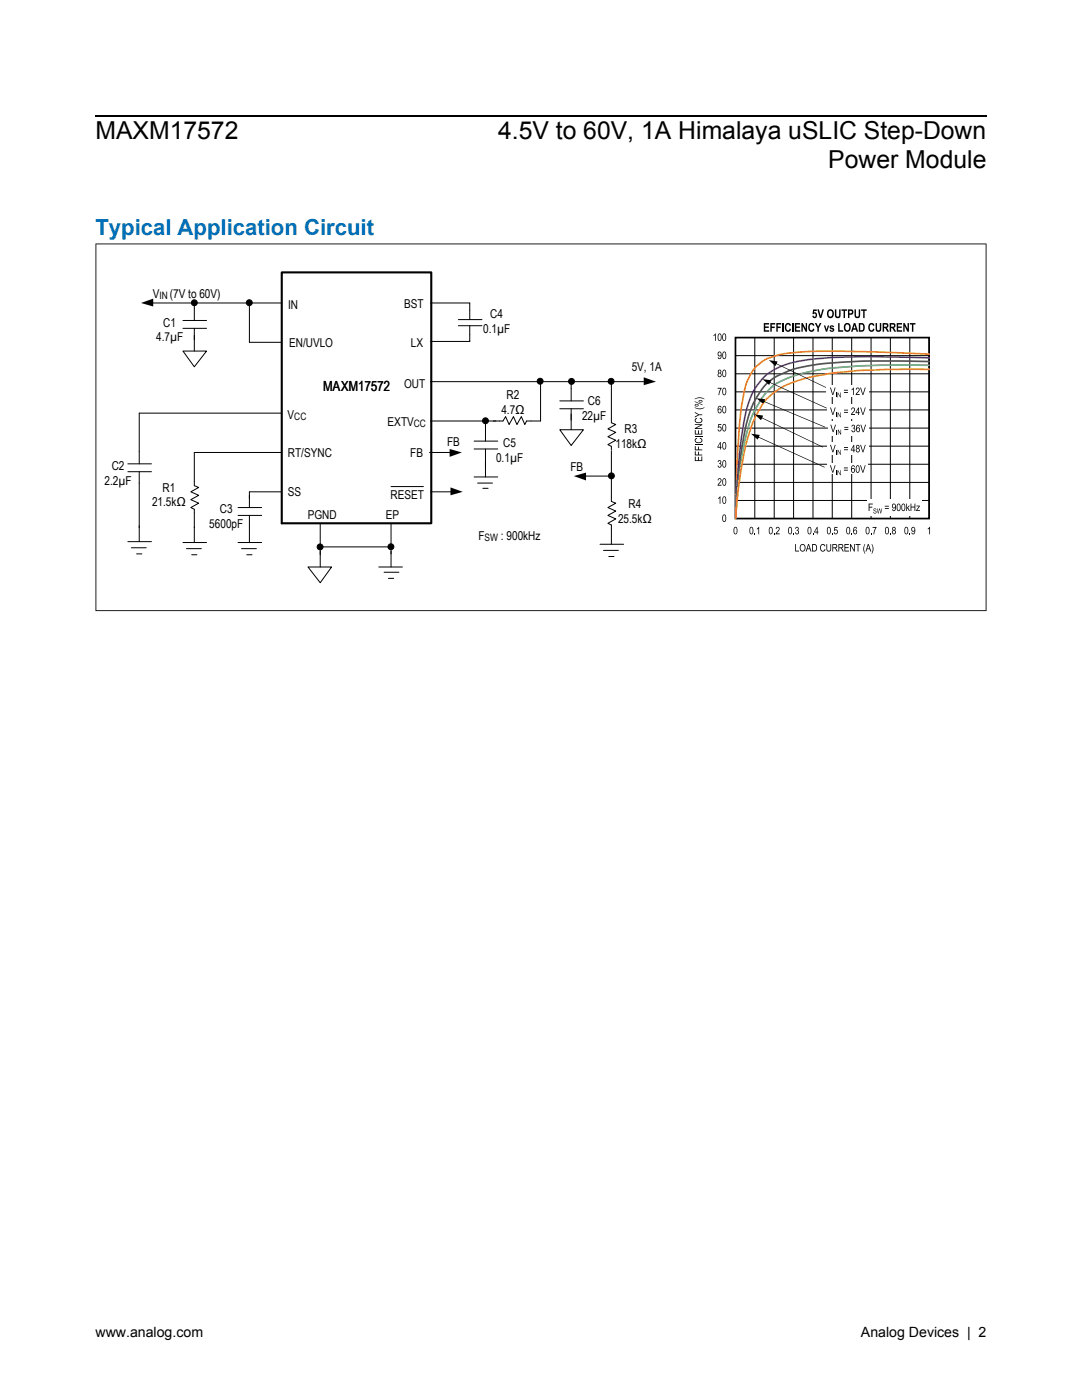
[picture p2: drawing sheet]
<svg xmlns="http://www.w3.org/2000/svg" width="216mm" height="279mm" viewBox="0 0 216 279" stroke-linecap="round" stroke-linejoin="round" font-family="sans-serif">
<g fill="#000">
<path d="M28.1 60.5l2.5-.9v1.6zM128.4 75.3l2.5 .9-2.5 .7z"/>
<path d="M19 48.6v73.4h177.8v-73.4zM19.2 48.8v73h177.5v-73z" fill-rule="evenodd"/>
<circle cx="38.8" cy="60.4" r=".59"/>
<circle cx="49.7" cy="60.4" r=".59"/>
<circle cx="107.8" cy="76.1" r=".59"/>
<circle cx="114" cy="76.1" r=".59"/>
<circle cx="121.9" cy="76.1" r=".59"/>
<circle cx="96.9" cy="84" r=".59"/>
<circle cx="122" cy="95" r=".59"/>
</g>
<path d="M38.8 64v1.5M27.8 92.6v1.5M96.9 88v1.6M114 80v1.6M49.8 101.3v1.6" fill="none" stroke="#fff" stroke-width=".2"/>
<g fill="none" stroke="#000" stroke-width=".2">
<path d="M30.4 60.5h25.8M36.5 64h4.7M36.5 65.5h4.7M38.8 60.5v3.5M38.8 65.5v2.3M49.8 60.5v7.8h6.4M85.9 60.5h7.8M85.9 68.1h7.8M85.9 76.2h42.7M107.9 76.2v7.8h-2.8l-.4 .7-.7-1.6-.8 1.6-.7-1.6-.9 1.6-.7-1.6-.5 .9h-14.5M114 76.3v3.7M25.5 92.6h4.7"/>
<path d="M25.5 94.1h4.7M27.8 94.1v2.3M56.2 90.3h-17.4v6.6l.8 .4-1.5 .9 1.5 .7-1.5 .8 1.5 .7-1.5 .9 .7 .3v.7M56.2 98.2h-6.4v3.1M56.2 82.5h-28.4v10.1M94.6 88h4.7M94.6 89.6h4.7M94.6 95.2h4.7M95.3 96.4h3M96.3 97.5h1.1M96.9 84.2v3.8M96.9 89.6v5.6"/>
<path d="M111.7 80h4.7M111.7 81.6h4.7M114 81.6v2.2M122 90v10.1l.9 .3-1.6 .9 1.6 .7-1.6 .9 1.6 .7-1.6 .8 .7 .4v3.8M122 83.5v.9l.9 .3-1.6 .9 1.6 .7-1.6 .9 1.6 .7-1.6 .8 .7 .4v.7M25.5 108.1h4.7M26.2 109.3h3M27.3 110.5h1M27.8 105v3.1M36.5 108.3h4.7M37.2 109.5h3M38.3 110.7h1"/>
<path d="M38.8 105.1v3.2M47.5 108.3h4.7M47.5 101.3h4.7M47.5 102.9h4.7M48.2 109.5h3M49.2 110.7h1.1M49.8 102.9v5.4M119.7 108.6h4.7M120.4 109.8h3M121.5 111.1h1"/>
<circle cx="38.8" cy="60.4" r=".59"/>
<circle cx="49.7" cy="60.4" r=".59"/>
<circle cx="107.8" cy="76.1" r=".59"/>
<circle cx="114" cy="76.1" r=".59"/>
<circle cx="121.9" cy="76.1" r=".59"/>
<circle cx="96.9" cy="84" r=".59"/>
<circle cx="122" cy="95" r=".59"/>
</g>
<path d="M56.2 54.4h29.9v50h-29.9z" fill="none" stroke="#000" stroke-width=".42"/>
<path d="M36.5 70.1h4.7l-2.4 3.1z" fill="#fff"/>
<path d="M36.5 70.1h4.7l-2.4 3.1zM38.8 66.9v3.2" fill="none" stroke="#000" stroke-width=".2"/>
<path d="M111.7 85.8h4.7l-2.4 3.1z" fill="#fff"/>
<path d="M122 76.2v7.3M111.7 85.8h4.7l-2.4 3.1zM114 82.6v3.2M78 104.4v6.1" fill="none" stroke="#000" stroke-width=".2"/>
<path d="M61.5 113.2h4.7l-2.3 3.1z" fill="#fff"/>
<g fill="none" stroke="#000" stroke-width=".2">
<path d="M91.5 63.8h4.7M91.5 65h4.7M93.7 60.5v3.3M93.7 65v3.1M27.8 96.4v8.9M78 97.1h6.5M85.7 90.3h4.4M85.9 98.2h4.2M116.8 95h5.2M38.8 102.3v3M61.5 113.2h4.7l-2.3 3.1zM63.9 104.4v8.8"/>
<path d="M63.9 109.1h14.1M75.6 113.2h4.7M76.6 114.2h3M77.5 115.4h1.1M78 110v3.2"/>
<circle cx="63.9" cy="109.1" r=".59"/>
<circle cx="78" cy="109.1" r=".59"/>
</g>
<path d="M93.7 63.8v1.2" fill="none" stroke="#fff" stroke-width=".2"/>
<g fill="#000">
<path d="M89.7 89.6l2.5 .7-2.5 .9zM89.9 97.3l2.4 .9-2.4 .7zM114.5 95l2.4-.7v1.6z"/>
<circle cx="63.9" cy="109.1" r=".59"/>
<circle cx="78" cy="109.1" r=".59"/>
</g>
<path d="M137.7 58h57.8v53.9h-57.8z" fill-rule="evenodd" fill="#fff"/>
<g fill="none" stroke="#000" stroke-width=".2">
<path d="M146.8 67.4h38.6v36.1h-38.6zM146.8 71h38.6M146.8 74.6h38.6M146.8 78.2h38.6M150.6 67.4v36.1M154.5 67.4v36.1M158.4 67.4v36.1M162.2 67.4v36.1M166.1 67.4v36.1M169.9 67.4v36.1M173.8 67.4v36.1M177.7 67.4v36.1"/>
<path d="M181.5 67.4v36.1M146.8 81.8h38.6M146.8 85.4h38.6M146.8 89h38.6M146.8 92.7h38.6M146.8 96.3h38.6M146.8 99.9h38.6"/>
</g>
<path d="M146.8 67.4h38.6v36.1h-38.6z" fill="none" stroke="#000" stroke-width=".34"/>
<path d="M185.5 70.7l-17.4-.6-7.4 .1a18.2 18.2 0 0 0-8.6 1.9 9.7 9.7 0 0 0-3.8 6.8 143.9 143.9 0 0 0-1.4 18.7l-.1 5.9" fill="none" stroke="#eb7a30" stroke-width=".34"/>
<path d="M185.5 71.4l-12.8-.2-6.2 .1-3.1 .3a19.5 19.5 0 0 0-10.5 3.2 14.5 14.5 0 0 0-4.4 9.3 156.1 156.1 0 0 0-1.7 19.4" fill="none" stroke="#6e2e9e" stroke-width=".34"/>
<path d="M185.5 72.2l-13.2-.1-8.5 .5a20 20 0 0 0-10.5 3.6 18 18 0 0 0-4.8 10.6 136.8 136.8 0 0 0-1.7 16.6" fill="none" stroke="#515151" stroke-width=".34"/>
<path d="M185.5 72.9l-5.8-.1-7.8 .2-8.1 .7a23.2 23.2 0 0 0-9.7 3.4 19.3 19.3 0 0 0-5.5 11.1 121.3 121.3 0 0 0-1.8 15.3" fill="none" stroke="#6eab45" stroke-width=".34"/>
<path d="M185.5 73.7l-13.6 .2-7 .8a25.2 25.2 0 0 0-10 3.3 14.2 14.2 0 0 0-5.1 7.5 82.7 82.7 0 0 0-3 18" fill="none" stroke="#ffbf00" stroke-width=".34"/>
<g fill="#000">
<path d="M138.6 79.6a1.51 1.51 0 0 1 2 .1 2.05 2.05 0 0 0-2 0zM142.7 66.5l.1 1.5h-.1v-1.1l-.3 .2zM143.2 77.4h.8l-.5 1.5h-.1v-.5l.4-.8h-.6zM152.4 64.5h1.1v.3h-.8v.4h.7v.2h-.7v.5h.8v.3h-1.1zM153.7 64.5h1v.3h-.7v.4h.6v.3h-.6v.7h-.3zM154.9 64.5h1v.3h-.7v.4h.6v.3h-.6v.7h-.3zM156.1 64.5h.3v1.7h-.3zM156.8 64.7a.58 .58 0 0 1 .6-.2 .58 .58 0 0 1 .4 .5h-.3a.37 .37 0 0 0-.5-.2 .37 .37 0 0 0-.1 .5 .37 .37 0 0 0 .2 .6 .37 .37 0 0 0 .5-.3l.2 .1a.64 .64 0 0 1-.8 .5 .64 .64 0 0 1-.4-.8zM158.1 64.5h.2v1.7h-.2zM158.6 64.5h1.1v.3h-.8v.4h.7v.2h-.7v.5h.8v.3h-1.1zM159.9 64.5h.3l.6 1.1v-1.1h.2v1.7h-.2l-.6-1.1v1.1h-.3zM162.3 61.8h.7v.3h-.5l-.1 .3a.54 .54 0 0 1 .6 .6 .54 .54 0 0 1-.8 .4l-.1-.4h.3l.1 .2a.28 .28 0 0 0 .3-.3 .28 .28 0 0 0-.5-.2h-.2z"/>
<path d="M161.5 64.7a.58 .58 0 0 1 .6-.2 .58 .58 0 0 1 .4 .5h-.3a.37 .37 0 0 0-.5-.2 .37 .37 0 0 0-.1 .5 .37 .37 0 0 0 .1 .6 .37 .37 0 0 0 .5-.3l.3 .1a.64 .64 0 0 1-.8 .5 .64 .64 0 0 1-.4-.8zM162.6 64.5h.3l.4 .7 .3-.7h.3l-.5 1v.7h-.3v-.7zM163.1 61.7h.3l.4 1.3 .3-1.3h.3l-.5 1.8h-.3zM164.4 65h.3l.2 .8 .3-.8h.3l-.5 1.2h-.2zM165.7 65l.5-.1 .2 .4h-.2l-.2-.1-.2 .1a.56 .56 0 0 1 .5 .8l-.5 .1-.3-.4h.3l.2 .2 .2-.2a.53 .53 0 0 1-.5-.8zM166.6 61.7h.3v1a.32 .32 0 0 0 .1 .4 .32 .32 0 0 0 .4-.1v-1.3h.3v1a.61 .61 0 0 1-.5 .8 .61 .61 0 0 1-.6-.8zM167.2 64.5h.3v1.4h.7v.3h-1zM167.9 61.7h1.1v.3h-.4v1.5h-.3v-1.5h-.4zM170.5 61.7h.3v1a.32 .32 0 0 0 .1 .4 .32 .32 0 0 0 .4-.1l.1-1.3h.2v1a.61 .61 0 0 1-.5 .8 .61 .61 0 0 1-.6-.8zM171.8 61.7h1.1v.3h-.4v1.5h-.3v-1.5h-.4zM173.5 64.7a.58 .58 0 0 1 .6-.2 .58 .58 0 0 1 .4 .5h-.3a.37 .37 0 0 0-.5-.2 .37 .37 0 0 0-.2 .5 .37 .37 0 0 0 .2 .6 .37 .37 0 0 0 .5-.3l.3 .1a.64 .64 0 0 1-.8 .5 .64 .64 0 0 1-.5-.8zM174.7 64.5h.3v.9a.32 .32 0 0 0 .1 .5 .32 .32 0 0 0 .4-.1l.1-1.3h.2v.9a.61 .61 0 0 1-.5 .8 .61 .61 0 0 1-.6-.8z"/>
<path d="M178.9 64.5h1.1v.3h-.8v.4h.7v.2h-.7v.5h.8v.3h-1.1zM180.2 64.5h.3l.6 1.1v-1.1h.3v1.7h-.3l-.6-1.1v1.1h-.3zM181.5 64.5h1.2v.3h-.5v1.4h-.2v-1.4h-.5zM138.6 87h1.5v.2h-1.5zM138.6 88.7h1.5v.1h-1.5zM138.7 83.6l.3-.2 .1 .2a.39 .39 0 0 0-.3 .5 .39 .39 0 0 0 .6 .2 .4 .4 0 0 0 .5-.2 .4 .4 0 0 0-.3-.6l.1-.1a.56 .56 0 0 1 .4 .7 .56 .56 0 0 1-.7 .3 .58 .58 0 0 1-.7-.2 .58 .58 0 0 1 0-.6zM138.7 87.6l.3-.2 .1 .1a.39 .39 0 0 0-.3 .6 .39 .39 0 0 0 .6 .2 .4 .4 0 0 0 .5-.3 .4 .4 0 0 0-.3-.5l.1-.1a.56 .56 0 0 1 .4 .7 .56 .56 0 0 1-.7 .3 .58 .58 0 0 1-.7-.2 .58 .58 0 0 1 0-.6zM138.6 82.2l.9 .5h.6v.2h-.6l-.9 .4v-.2l.7-.3-.7-.4zM138.6 84.7h1.5v.1l-1.1 .7h1.1v.1h-1.5v-.2l1.2-.6h-1.2zM138.6 85.8h.2v.8h.5v-.7h.2v.7h.5v-.8h.1v.9h-1.5zM138.6 89h.2v.7h.5v-.6h.2v.6h.6v.2h-1.5zM138.6 90.1h.2v.6h.5v-.5h.2v.5h.6v.2h-1.5z"/>
<path d="M138.6 91.1h.2v.8h.5v-.7h.2v.7h.5v-.8h.1v.9h-1.5zM138.6 81.3l.4 .1a2.04 2.04 0 0 0 1.6-.1 1.36 1.36 0 0 1-2 0zM143.3 84.6h.6v.2h-.4l-.1 .4a.43 .43 0 0 1 .5 .2 .43 .43 0 0 1-.1 .5 .43 .43 0 0 1-.6 0v-.2h.1l.1 .2a.3 .3 0 0 0 .5-.3 .3 .3 0 0 0-.5-.2h-.2zM143.3 91.9a.36 .36 0 0 1 .6 .1 .36 .36 0 0 1-.1 .5 .4 .4 0 0 1 0 .7 .4 .4 0 0 1-.6-.3h.1l.1 .2a.27 .27 0 0 0 .4-.2 .27 .27 0 0 0-.3-.3v-.1a.22 .22 0 0 0 .3-.2 .22 .22 0 0 0-.2-.3 .22 .22 0 0 0-.2 .2h-.2zM143.3 95.5a.45 .45 0 0 1 .7 .2 .45 .45 0 0 1-.3 .6l-.3 .5h.6v.1h-.8l.1-.4a.59 .59 0 0 0 .4-.9l-.5 .3zM143.7 99.1l.1 1.4h-.2v-1.1l-.3 .2zM150.6 106.4h.1v.2h-.1zM151.4 105.1l.1 1.5h-.2v-1.1l-.3 .2zM154.4 106.4h.2v.2h-.2zM154.9 105.2a.45 .45 0 0 1 .7 .2 .45 .45 0 0 1-.3 .6l-.3 .4h.6v.2h-.8l.4-.7a.3 .3 0 0 0 .2-.4 .3 .3 0 0 0-.3-.2l-.2 .3h-.1zM158.3 106.4h.2v.2h-.2zM158.8 105.2a.36 .36 0 0 1 .5 .1 .36 .36 0 0 1-.1 .5 .4 .4 0 0 1 .1 .7 .4 .4 0 0 1-.7-.3h.2v.2a.27 .27 0 0 0 .5-.2 .26 .26 0 0 0-.4-.3l.1-.1a.22 .22 0 0 0 .2-.2 .22 .22 0 0 0-.1-.3 .22 .22 0 0 0-.3 .3l-.1-.1z"/>
<path d="M158.7 108.6h.1v1.3h.6v.2h-.7zM162.1 106.4h.2v.2h-.2zM163.8 108.8l.6-.2 .3 .4h-.2a.39 .39 0 0 0-.5-.2 .39 .39 0 0 0-.2 .5 .4 .4 0 0 0 .2 .6 .4 .4 0 0 0 .5-.4l.2 .1a.56 .56 0 0 1-.7 .5 .56 .56 0 0 1-.4-.8zM164.9 108.6h.2v.8a.33 .33 0 0 0 .1 .5 .33 .33 0 0 0 .5-.2v-1.1h.1v.8a.5 .5 0 0 1-.4 .7 .5 .5 0 0 1-.5-.7zM166 106.4h.2v.2h-.2zM166.5 105.2h.6v.1h-.5v.4a.43 .43 0 0 1 .5 .2 .43 .43 0 0 1-.1 .6 .43 .43 0 0 1-.6-.1v-.2h.1l.1 .2a.3 .3 0 0 0 .5-.3 .3 .3 0 0 0-.6-.1l-.1-.1zM168.5 108.6h.9v.2h-.7v.4h.6v.2h-.6v.5h.7v.2h-.9zM169.6 108.6h.2l.6 1.1v-1.1h.2v1.5h-.2l-.6-1.2v1.2h-.2zM169.9 106.4h.2v.2h-.2zM170.7 108.6h1v.2h-.4v1.3h-.2v-1.3h-.4zM172.6 108.6h.1l-.2 .3a2.04 2.04 0 0 0 .2 1.6 1.46 1.46 0 0 1-.1-1.9zM173.7 106.4h.2v.2h-.2z"/>
<path d="M173.9 108.6a1.35 1.35 0 0 1 0 1.9 2.01 2.01 0 0 0 0-1.9zM174.1 105.2h.8l-.5 1.4h-.1v-.4l.4-.9h-.6zM177.6 106.4h.2v.2h-.2zM181.5 106.4h.1v.2h-.1zM185.5 105.1l.1 1.5h-.2v-1.1l-.3 .2z"/>
<path d="M143.4 66.6a.7 .7 0 0 1 .5 1.1 .38 .38 0 0 1-.4 .3 .38 .38 0 0 1-.3-.5v-.6zM143.5 66.7l-.1 .1a.93 .93 0 0 0 .2 1.1 .88 .88 0 0 0 0-1.2z"/>
<path d="M143.3 70.3a.46 .46 0 0 1 .6 0 .46 .46 0 0 1 .1 .6 .52 .52 0 0 1-.1 .5 .52 .52 0 0 1-.6 .2l-.1-.3 .2 .2a.36 .36 0 0 0 .4-.2 .36 .36 0 0 0 0-.4l-.1 .2a.46 .46 0 0 1-.5-.2 .46 .46 0 0 1 .1-.6zM143.4 70.4l-.1 .3a.25 .25 0 0 0 .3 .3 .25 .25 0 0 0 .2-.4l-.1-.3z"/>
<path d="M143.3 73.9a.36 .36 0 0 1 .6 0 .36 .36 0 0 1-.1 .5 .43 .43 0 0 1 .1 .7 .43 .43 0 0 1-.7 0 .43 .43 0 0 1 .2-.7l-.2-.2zM143.4 74.2a.21 .21 0 0 0 .4 0 .21 .21 0 0 0-.4 0zM143.3 74.8a.3 .3 0 0 0 .6 0 .3 .3 0 0 0-.6 0z"/>
<path d="M144.3 66.6a.7 .7 0 0 1 .6 1.1 .38 .38 0 0 1-.5 .3 .38 .38 0 0 1-.3-.5l.1-.6zM144.4 66.7l-.1 .1a.93 .93 0 0 0 .2 1.1 .88 .88 0 0 0 0-1.2z"/>
<path d="M144.4 70.2a.5 .5 0 0 1 .5 .2 .5 .5 0 0 1 0 .5v.2a.4 .4 0 0 1-.4 .6 .4 .4 0 0 1-.4-.5l.1-.7zM144.4 70.3l-.1 .1a.93 .93 0 0 0 .2 1.1 .88 .88 0 0 0 0-1.2z"/>
<path d="M144.4 73.8a.5 .5 0 0 1 .5 .2 .5 .5 0 0 1 0 .5v.2a.4 .4 0 0 1-.4 .6 .4 .4 0 0 1-.4-.5l.1-.7zM144.4 73.9l-.1 .1a.93 .93 0 0 0 .2 1.1 .88 .88 0 0 0 0-1.2z"/>
<path d="M144.4 77.4a.5 .5 0 0 1 .5 .2 .5 .5 0 0 1 0 .5v.3a.4 .4 0 0 1-.4 .5 .4 .4 0 0 1-.4-.5l.1-.7zM144.4 77.6h-.1a.93 .93 0 0 0 .2 1.1 .88 .88 0 0 0 0-1.2z"/>
<path d="M165.2 61.9a.75 .75 0 0 1 1 0 .75 .75 0 0 1 .2 1 .72 .72 0 0 1-1 .6 .72 .72 0 0 1-.4-1.1zM165.4 62.2a.53 .53 0 0 0-.1 .7 .53 .53 0 0 0 .7 .2 .53 .53 0 0 0 .1-.7 .53 .53 0 0 0-.7-.2z"/>
<path d="M168.6 64.7a.75 .75 0 0 1 1-.1 .75 .75 0 0 1 .1 1 .72 .72 0 0 1-.9 .6 .72 .72 0 0 1-.4-1zM168.8 64.9a.53 .53 0 0 0-.1 .7 .53 .53 0 0 0 .6 .2 .53 .53 0 0 0 .2-.7 .53 .53 0 0 0-.7-.2z"/>
<path d="M169.2 61.7h.5a.57 .57 0 0 1 .6 .7 .57 .57 0 0 1-.8 .4v.7h-.3zM169.5 62v.5a.3 .3 0 0 0 .4 0 .3 .3 0 0 0 0-.4z"/>
<path d="M170.4 64.5h.3l.5 1.7h-.3l-.1-.4h-.6l-.1 .4h-.3zM170.5 64.9l-.2 .6h.4z"/>
<path d="M171.4 64.5h.5a.89 .89 0 0 1 .7 .8 .89 .89 0 0 1-.7 .9h-.5zM171.6 64.8v1.1a.58 .58 0 0 0 .7-.5 .58 .58 0 0 0-.5-.6z"/>
<path d="M176.1 64.5h.6a.49 .49 0 0 1 .6 .4 .49 .49 0 0 1-.4 .5l.5 .8h-.4l-.3-.6-.2-.1-.1 .7h-.3zM176.4 64.8v.4l.5-.1v-.3z"/>
<path d="M177.5 64.5h.6a.49 .49 0 0 1 .6 .4 .49 .49 0 0 1-.4 .5l.5 .8h-.3l-.4-.6-.3-.1v.7h-.3zM177.8 64.8v.4l.6-.1-.1-.3z"/>
<path d="M138.7 80.7l.5-.1 .2 .2a.34 .34 0 0 1-.4 .3 .34 .34 0 0 1-.3-.4zM138.8 80.8a.23 .23 0 0 0 .2 .2 .23 .23 0 0 0 .2-.2zM138.6 80.1l1.6 .6v.2l-1.6-.7zM139.5 79.9l.5-.1 .2 .2a.34 .34 0 0 1-.4 .3 .34 .34 0 0 1-.3-.4zM139.5 80a.23 .23 0 0 0 .3 .2 .23 .23 0 0 0 .2-.2z"/>
<path d="M143.7 88.2h.1v1h.2v.1h-.2v.4h-.1v-.4h-.6zM143.7 88.5l-.4 .7h.4z"/>
<path d="M143.3 81.2l.4-.2 .3 .4-.5-.2-.2 .5a.36 .36 0 0 1 .5-.2 .36 .36 0 0 1 .2 .5 .4 .4 0 0 1-.4 .5 .4 .4 0 0 1-.4-.5zM143.4 81.8a.3 .3 0 0 0-.1 .4 .3 .3 0 0 0 .5 .1 .3 .3 0 0 0 0-.5 .3 .3 0 0 0-.4 0z"/>
<path d="M144.4 81a.5 .5 0 0 1 .5 .2 .5 .5 0 0 1 0 .5v.3a.4 .4 0 0 1-.4 .5 .4 .4 0 0 1-.4-.5l.1-.7zM144.4 81.2l-.1 .1a.93 .93 0 0 0 .2 1 .88 .88 0 0 0 0-1.2z"/>
<path d="M144.4 84.6a.5 .5 0 0 1 .5 .2 .5 .5 0 0 1 0 .6v.2a.4 .4 0 0 1-.4 .5 .4 .4 0 0 1-.4-.5l.1-.7zM144.4 84.8l-.1 .1a.92 .92 0 0 0 .2 1.1 .87 .87 0 0 0 0-1.2z"/>
<path d="M144.4 88.3a.7 .7 0 0 1 .5 1.1 .38 .38 0 0 1-.5 .3 .38 .38 0 0 1-.3-.5l.1-.6zM144.4 88.4l-.1 .1a.94 .94 0 0 0 .2 1.1 .88 .88 0 0 0 0-1.2z"/>
<path d="M144.4 91.9a.7 .7 0 0 1 .5 1.1 .38 .38 0 0 1-.5 .3 .38 .38 0 0 1-.3-.5l.1-.6zM144.4 92l-.1 .1a.93 .93 0 0 0 .2 1.1 .88 .88 0 0 0 0-1.2z"/>
<path d="M144.4 95.5a.5 .5 0 0 1 .5 .2 .5 .5 0 0 1 0 .5v.2a.4 .4 0 0 1-.4 .6 .4 .4 0 0 1-.4-.6l.1-.6zM144.4 95.6l-.1 .1a.93 .93 0 0 0 .2 1.1 .88 .88 0 0 0 0-1.2z"/>
<path d="M144.4 99.1a.5 .5 0 0 1 .5 .2 .5 .5 0 0 1 0 .5v.2a.4 .4 0 0 1-.4 .6 .4 .4 0 0 1-.4-.5l.1-.7zM144.4 99.2l-.1 .1a.93 .93 0 0 0 .2 1.1 .88 .88 0 0 0 0-1.2z"/>
<path d="M144.3 102.7a.5 .5 0 0 1 .6 .2 .5 .5 0 0 1 0 .5v.2a.4 .4 0 0 1-.4 .6 .4 .4 0 0 1-.4-.5l.1-.7zM144.4 102.8l-.1 .1a.92 .92 0 0 0 .2 1.1 .88 .88 0 0 0 0-1.2z"/>
<path d="M146.6 105.2a.7 .7 0 0 1 .5 1.1 .38 .38 0 0 1-.5 .3 .38 .38 0 0 1-.2-.5v-.6zM146.7 105.3l-.1 .1a.93 .93 0 0 0 .2 1.1 .88 .88 0 0 0 0-1.2z"/>
<path d="M149.8 105.2a.7 .7 0 0 1 .5 1.1 .38 .38 0 0 1-.5 .3 .38 .38 0 0 1-.3-.5l.1-.6zM149.8 105.3v.1a.93 .93 0 0 0 .1 1.1 .88 .88 0 0 0 0-1.2z"/>
<path d="M153.6 105.2a.5 .5 0 0 1 .5 .2 .5 .5 0 0 1 .1 .5v.2a.4 .4 0 0 1-.4 .5 .4 .4 0 0 1-.4-.5v-.6zM153.7 105.3l-.1 .1a.94 .94 0 0 0 .2 1.1 .88 .88 0 0 0 0-1.2z"/>
<path d="M157.5 105.2a.5 .5 0 0 1 .5 .2 .5 .5 0 0 1 .1 .5l-.1 .2a.4 .4 0 0 1-.3 .5 .4 .4 0 0 1-.4-.5v-.6zM157.6 105.3l-.1 .1a.94 .94 0 0 0 .2 1.1 .88 .88 0 0 0 0-1.2z"/>
<path d="M159.7 108.8a.63 .63 0 0 1 .9-.1 .63 .63 0 0 1 .1 .8 .58 .58 0 0 1-.7 .6 .58 .58 0 0 1-.4-.8zM159.9 108.9a.54 .54 0 0 0-.2 .7 .54 .54 0 0 0 .7 .2 .54 .54 0 0 0 .2-.7 .54 .54 0 0 0-.7-.2z"/>
<path d="M161.2 108.6h.2l.5 1.5h-.2l-.1-.5h-.5l-.1 .5h-.2zM161.3 108.7l-.2 .8h.4z"/>
<path d="M161.4 105.2a.7 .7 0 0 1 .5 1.1 .38 .38 0 0 1-.5 .3 .38 .38 0 0 1-.3-.5l.1-.6zM161.4 105.3l-.1 .1a.93 .93 0 0 0 .2 1.1 .88 .88 0 0 0 0-1.2z"/>
<path d="M162 108.6a.78 .78 0 0 1 1.1 .7 .78 .78 0 0 1-1.1 .8zM162.2 108.8v1.1a.58 .58 0 0 0 .7-.6 .58 .58 0 0 0-.7-.5z"/>
<path d="M163 105.1h.1v1h.2v.2h-.2v.3h-.1v-.3h-.5zM163 105.4l-.4 .7h.4z"/>
<path d="M165.2 105.2a.7 .7 0 0 1 .5 1.1 .38 .38 0 0 1-.4 .3 .38 .38 0 0 1-.3-.5v-.6zM165.3 105.3l-.1 .1a.93 .93 0 0 0 .2 1.1 .88 .88 0 0 0 0-1.2z"/>
<path d="M166.1 108.6h.5a.41 .41 0 0 1 .5 .3 .41 .41 0 0 1-.4 .5l.5 .7h-.2l-.4-.7h-.4v.7h-.1zM166.2 108.7v.5h.4a.25 .25 0 0 0 .3-.2 .25 .25 0 0 0-.3-.3z"/>
<path d="M167.3 108.6h.5a.41 .41 0 0 1 .5 .3 .41 .41 0 0 1-.4 .5l.5 .7h-.2l-.3-.6-.3-.1h-.1v.7h-.2zM167.5 108.7v.5h.3a.25 .25 0 0 0 .3-.2 .25 .25 0 0 0-.3-.3z"/>
<path d="M169.1 105.2a.7 .7 0 0 1 .5 1.1 .38 .38 0 0 1-.5 .3 .38 .38 0 0 1-.2-.5v-.6zM169.2 105.3l-.1 .1a.93 .93 0 0 0 .2 1.1 .88 .88 0 0 0-.1-1.2z"/>
<path d="M170.5 105.2h.3l.2 .3-.5-.2-.1 .6a.36 .36 0 0 1 .4-.2 .36 .36 0 0 1 .2 .4 .4 .4 0 0 1-.3 .6 .4 .4 0 0 1-.5-.5l.1-.7zM170.5 105.9a.3 .3 0 0 0-.1 .4 .3 .3 0 0 0 .4 .1 .3 .3 0 0 0 .1-.4 .3 .3 0 0 0-.4-.1z"/>
<path d="M173.2 108.6h.1l.5 1.5h-.1l-.2-.5h-.5l-.1 .5h-.2zM173.3 108.7l-.2 .8h.4z"/>
<path d="M172.9 105.2a.5 .5 0 0 1 .6 .2 .5 .5 0 0 1 0 .5v.2a.4 .4 0 0 1-.4 .5 .4 .4 0 0 1-.4-.5l.1-.6zM173 105.3l-.1 .1a.96 .96 0 0 0 .2 1.1 .88 .88 0 0 0 0-1.2z"/>
<path d="M176.8 105.2a.7 .7 0 0 1 .5 1.1 .38 .38 0 0 1-.4 .3 .38 .38 0 0 1-.3-.5v-.6zM176.9 105.3l-.1 .1a.93 .93 0 0 0 .2 1.1 .88 .88 0 0 0 0-1.2z"/>
<path d="M178.1 105.2a.36 .36 0 0 1 .6 .1 .36 .36 0 0 1-.2 .5 .43 .43 0 0 1 .2 .7 .43 .43 0 0 1-.7 0 .43 .43 0 0 1 .2-.7l-.2-.2zM178.2 105.5a.22 .22 0 0 0 .4 0 .22 .22 0 0 0-.4 0zM178.1 106.2a.3 .3 0 0 0 .6 0 .3 .3 0 0 0-.6 0z"/>
<path d="M180.7 105.2a.7 .7 0 0 1 .5 1.1 .38 .38 0 0 1-.5 .3 .38 .38 0 0 1-.2-.5v-.6zM180.7 105.3v.1a.93 .93 0 0 0 .2 1.1 .88 .88 0 0 0-.1-1.2z"/>
<path d="M181.9 105.3a.46 .46 0 0 1 .6 0 .46 .46 0 0 1 .1 .6 .52 .52 0 0 1-.1 .5 .52 .52 0 0 1-.5 .2l-.1-.3 .2 .1a.36 .36 0 0 0 .3-.1 .36 .36 0 0 0 .1-.4l-.1 .2a.46 .46 0 0 1-.6-.3 .46 .46 0 0 1 .1-.5zM181.9 105.6a.3 .3 0 0 0 .6 0 .3 .3 0 0 0-.6 0z"/>
</g>
<path d="M165 80.6h8.3v2.9h-8.3z" fill-rule="evenodd" fill="#fff"/>
<g fill="#000">
<path d="M165.6 81.3h.2l.4 1.3 .4-1.3h.1l-.4 1.5h-.2zM166.9 82.3h.1v1h-.1zM167.1 82.3l.6 .8 .1-.8v1l-.6-.8v.8h-.1zM170 81.4a.45 .45 0 0 1 .6 .2 .45 .45 0 0 1-.2 .6l-.4 .4h.6v.2h-.8l.2-.4a.59 .59 0 0 0 .3-.9l-.5 .2zM171.6 81.3h.2l.4 1.3 .4-1.3h.1l-.4 1.5h-.2z"/>
<path d="M154.8 72.5l10.3 4.9-.1 .1-10.2-4.9zM153.4 71.9l1.8 .2-.5 1z"/>
<path d="M168.4 81.8h.8v.1h-.8zM168.4 82.2h.8v.2h-.8z"/>
<path d="M171.3 81.3h.1v1h.2v.2h-.2v.3h-.2v-.3h-.5zM171.2 81.6l-.3 .7h.3z"/>
</g>
<path d="M164.9 76.9h8.5v2.4h-8.5z" fill-rule="evenodd" fill="#fff"/>
<g fill="#000">
<path d="M165.6 77.3h.2l.4 1.4 .4-1.4h.1l-.4 1.5h-.2zM166.8 78.3h.2v1h-.2zM167.1 78.3l.6 .8v-.8h.1v1l-.6-.8-.1 .8zM170.3 77.3l.1 1.5h-.2v-1.1l-.3 .2zM170.9 77.5a.45 .45 0 0 1 .6 .1 .45 .45 0 0 1-.2 .6l-.4 .5h.6v.1h-.8l.2-.3a.6 .6 0 0 0 .3-1l-.4 .3zM171.6 77.3h.2l.4 1.4 .4-1.4h.1l-.4 1.5h-.2z"/>
<path d="M168.4 77.8h.8v.2h-.8zM168.4 78.2h.8v.2h-.8z"/>
<path d="M151.3 87.1l13.3 6.1-.1 .1-13.3-6zM149.9 86.6l1.7 .2-.4 .9z"/>
<path d="M152.4 80l12.3 5.2-.1 .1-12.3-5.2zM150.9 79.5l1.8 .2-.4 .9z"/>
<path d="M153.6 76.2l11.4 5.2-.1 .1-11.4-5.2zM152.1 75.7l1.8 .2-.4 .9z"/>
</g>
<path d="M165 88.2h8.3v2.6h-8.3z" fill-rule="evenodd" fill="#fff"/>
<g fill="#000">
<path d="M165.6 88.8h.2l.4 1.3 .4-1.3h.1l-.4 1.5h-.2zM166.9 89.8h.1v1h-.1zM167.1 89.8l.6 .7 .1-.7v1l-.6-.8v.8h-.1zM171.6 88.8h.2l.4 1.3 .4-1.3h.1l-.4 1.5h-.2z"/>
<path d="M168.4 89.2h.8v.2h-.8zM168.4 89.7h.8v.1h-.8z"/>
<path d="M170.3 88.8h.2v1h.1v.1h-.1v.4h-.2v-.4h-.5zM170.3 89.1l-.4 .7h.4z"/>
<path d="M170.9 88.9a.36 .36 0 0 1 .5 0 .36 .36 0 0 1-.1 .6 .43 .43 0 0 1 .2 .6 .43 .43 0 0 1-.7 0 .43 .43 0 0 1 .2-.6l-.2-.2zM171 89.2a.21 .21 0 0 0 .4 0 .21 .21 0 0 0-.4 0zM170.9 89.9a.3 .3 0 0 0 .6 0 .3 .3 0 0 0-.6 0z"/>
</g>
<path d="M165.1 92.6h8.2v2h-8.2z" fill-rule="evenodd" fill="#fff"/>
<g fill="#000">
<path d="M165.6 92.9h.2l.4 1.3 .4-1.3h.1l-.5 1.4h-.1zM166.8 93.8h.1v1h-.1zM167.1 93.8l.5 .8v-.8h.2v1l-.6-.7-.1 .7zM171.6 92.9h.2l.4 1.3 .4-1.3h.1l-.4 1.4h-.2z"/>
<path d="M168.4 93.3h.8v.2h-.8zM168.4 93.7h.8v.2h-.8z"/>
<path d="M169.9 93l.3-.1 .3 .2 .1 .1h-.2l-.1-.2h-.2l-.2 .6 .2-.2a.44 .44 0 0 1 .5 .5 .44 .44 0 0 1-.7 .3l-.1-.5zM170 93.6a.3 .3 0 0 0 0 .4 .3 .3 0 0 0 .4 .1v-.5z"/>
<path d="M171 92.9a.5 .5 0 0 1 .5 .2 .5 .5 0 0 1 0 .5v.2a.4 .4 0 0 1-.3 .6 .4 .4 0 0 1-.4-.5v-.7zM171 93v.1a.93 .93 0 0 0 .1 1.1 .88 .88 0 0 0 0-1.2z"/>
</g>
<path d="M165.2 84h8.1v2.9h-8.1z" fill-rule="evenodd" fill="#fff"/>
<g fill="#000">
<path d="M165.7 84.8h.2l.3 1.3 .4-1.3h.2l-.5 1.4h-.1zM166.9 85.7h.1v1h-.1zM167.2 85.7l.5 .8v-.8h.1v1l-.5-.7v.7h-.1zM170 84.8a.36 .36 0 0 1 .6 .1 .36 .36 0 0 1-.1 .5 .41 .41 0 0 1 0 .7 .41 .41 0 0 1-.6-.3h.1l.1 .2a.27 .27 0 0 0 .4-.1 .27 .27 0 0 0-.3-.4v-.1a.22 .22 0 0 0 .3-.2 .22 .22 0 0 0-.2-.3 .22 .22 0 0 0-.3 .3l-.1-.1zM171.7 84.8h.2l.3 1.3 .4-1.3h.2l-.5 1.4h-.1z"/>
<path d="M151.9 83.3l12.4 5.9-.1 .1-12.3-5.9zM150.5 82.7l1.8 .2-.5 1z"/>
<path d="M168.5 85.2h.8v.2h-.8zM168.5 85.6h.8v.2h-.8z"/>
<path d="M171.1 84.8h.3l.2 .3-.5-.2-.1 .6a.35 .35 0 0 1 .4-.2 .35 .35 0 0 1 .2 .5 .4 .4 0 0 1-.4 .5 .4 .4 0 0 1-.4-.5l.1-.7zM171 85.5a.3 .3 0 0 0 0 .4 .3 .3 0 0 0 .4 .1 .3 .3 0 0 0 .1-.4 .3 .3 0 0 0-.5-.1z"/>
</g>
<path d="M172.9 99.5h11v3.4h-11z" fill-rule="evenodd" fill="#fff"/>
<g fill="#000">
<path d="M173.3 100.5h.8v.2h-.6v.4h.6v.2h-.6v.7h-.2zM174.4 101.5a.3 .3 0 0 1 .3 0 .3 .3 0 0 1 .2 .3h-.1a.17 .17 0 0 0-.2-.2 .17 .17 0 0 0-.1 .3 .33 .33 0 0 1 .4 .2 .33 .33 0 0 1-.3 .4 .33 .33 0 0 1-.3-.3l.1-.1a.21 .21 0 0 0 .1 .3 .21 .21 0 0 0 .3-.1 .21 .21 0 0 0-.2-.3 .28 .28 0 0 1-.3-.2 .28 .28 0 0 1 .1-.3zM175 101.5h.1l.1 .8 .2-.8h.2l.1 .8 .2-.8h.1l-.2 1-.3-.9-.2 .9h-.1zM180.8 100.5h.2v.8l.3-.4h.2l-.3 .4 .4 .7h-.2l-.3-.6-.1 .6h-.2zM181.7 100.5h.1v.6h.7v-.6h.1v1.5h-.1v-.7h-.7v.7h-.1zM182.8 100.9h.8l-.6 .9h.6v.2h-.8l.6-1-.6 .1z"/>
<path d="M176.6 100.9h.8v.2h-.8zM176.6 101.4h.8v.2h-.8z"/>
<path d="M178.1 100.6a.46 .46 0 0 1 .6 0 .46 .46 0 0 1 .1 .6 .52 .52 0 0 1-.1 .6 .52 .52 0 0 1-.6 .1l-.1-.3h.1l.1 .2a.36 .36 0 0 0 .4-.1 .36 .36 0 0 0 0-.4l-.1 .1a.46 .46 0 0 1-.5-.2 .46 .46 0 0 1 .1-.6zM178.2 100.7a.3 .3 0 0 0-.1 .5 .3 .3 0 0 0 .4 0 .3 .3 0 0 0 .1-.4 .3 .3 0 0 0-.4-.1z"/>
<path d="M179.1 100.5a.5 .5 0 0 1 .6 .2 .5 .5 0 0 1 0 .5v.3a.4 .4 0 0 1-.4 .5 .4 .4 0 0 1-.4-.5l.1-.7zM179.2 100.7l-.1 .1a.95 .95 0 0 0 .2 1.1 .87 .87 0 0 0 0-1.3z"/>
<path d="M180.1 100.5a.5 .5 0 0 1 .5 .2 .5 .5 0 0 1 0 .5v.3a.4 .4 0 0 1-.3 .5 .4 .4 0 0 1-.4-.5v-.7zM180.2 100.7l-.1 .1a.92 .92 0 0 0 .2 1.1 .87 .87 0 0 0-.1-1.3z"/>
</g>
<path d="M19 23.1h177.8" fill="none" stroke="#000" stroke-width=".26"/>
<g font-size="4.9">
<text x="19" y="27.8">MAXM17572</text>
<text x="99.4" y="27.8">4.5V to 60V, 1A Himalaya uSLIC Step-Down</text>
<text x="165.3" y="33.5">Power Module</text>
</g>
<text font-size="4.4" fill="#006fb9" x="19" y="46.9">Typical Application Circuit</text>
<g font-size="2.8">
<text x="64.5" y="78">MAXM17572</text>
<text x="19" y="266.8">www.analog.com</text>
<text x="171.8" y="266.8">Analog Devices | 2</text>
</g>
<g font-size="2.4">
<text x="30.5" y="59.5">V</text>
<text x="33.9" y="59.5">(7V to 60V)</text>
<text x="32.6" y="65.2">C1</text>
<text x="57.5" y="61.7">IN</text>
<text x="80.6" y="61.4">BST</text>
<text x="97.8" y="63.5">C4</text>
<text x="31.2" y="68.1">4.7µF</text>
<text x="57.7" y="69.2">EN/UVLO</text>
<text x="82" y="69.3">LX</text>
<text x="96.4" y="66.5">0.1µF</text>
<text x="80.6" y="77.5">OUT</text>
<text x="126.1" y="74.1">5V, 1A</text>
<text x="57.4" y="83.7">V</text>
<text x="100" y="82.6">4.7Ω</text>
<text x="101.1" y="79.7">R2</text>
<text x="116.1" y="83.8">22µF</text>
<text x="117.3" y="80.9">C6</text>
<text x="77.3" y="84.9">EXTV</text>
<text x="89.2" y="89">FB</text>
<text x="100.4" y="89.2">C5</text>
<text x="122.8" y="89.3">118kΩ</text>
<text x="124.6" y="86.4">R3</text>
<text x="22.3" y="93.8">C2</text>
<text x="57.4" y="91.3">RT/SYNC</text>
<text x="81.9" y="91.1">FB</text>
<text x="99" y="92.2">0.1µF</text>
<text x="113.8" y="93.9">FB</text>
<text x="20.9" y="96.7">2.2µF</text>
<text x="30.3" y="101">21.5kΩ</text>
<text x="32.4" y="98.1">R1</text>
<text x="57.5" y="99.1">SS</text>
<text x="77.9" y="99.5">RESET</text>
<text x="125.4" y="101.4">R4</text>
<text x="41.8" y="105.3">5600pF</text>
<text x="43.9" y="102.4">C3</text>
<text x="61.4" y="103.6">PGND</text>
<text x="77" y="103.5">EP</text>
<text x="95.5" y="107.8">F</text>
<text x="100" y="107.8">: 900kHz</text>
<text x="123.3" y="104.3">25.5kΩ</text>
</g>
<g font-size="2">
<text x="31.9" y="59.7">IN</text>
<text x="58.7" y="83.9">CC</text>
<text x="82.6" y="85.1">CC</text>
<text x="96.7" y="108.1">SW</text>
</g>
</svg>
